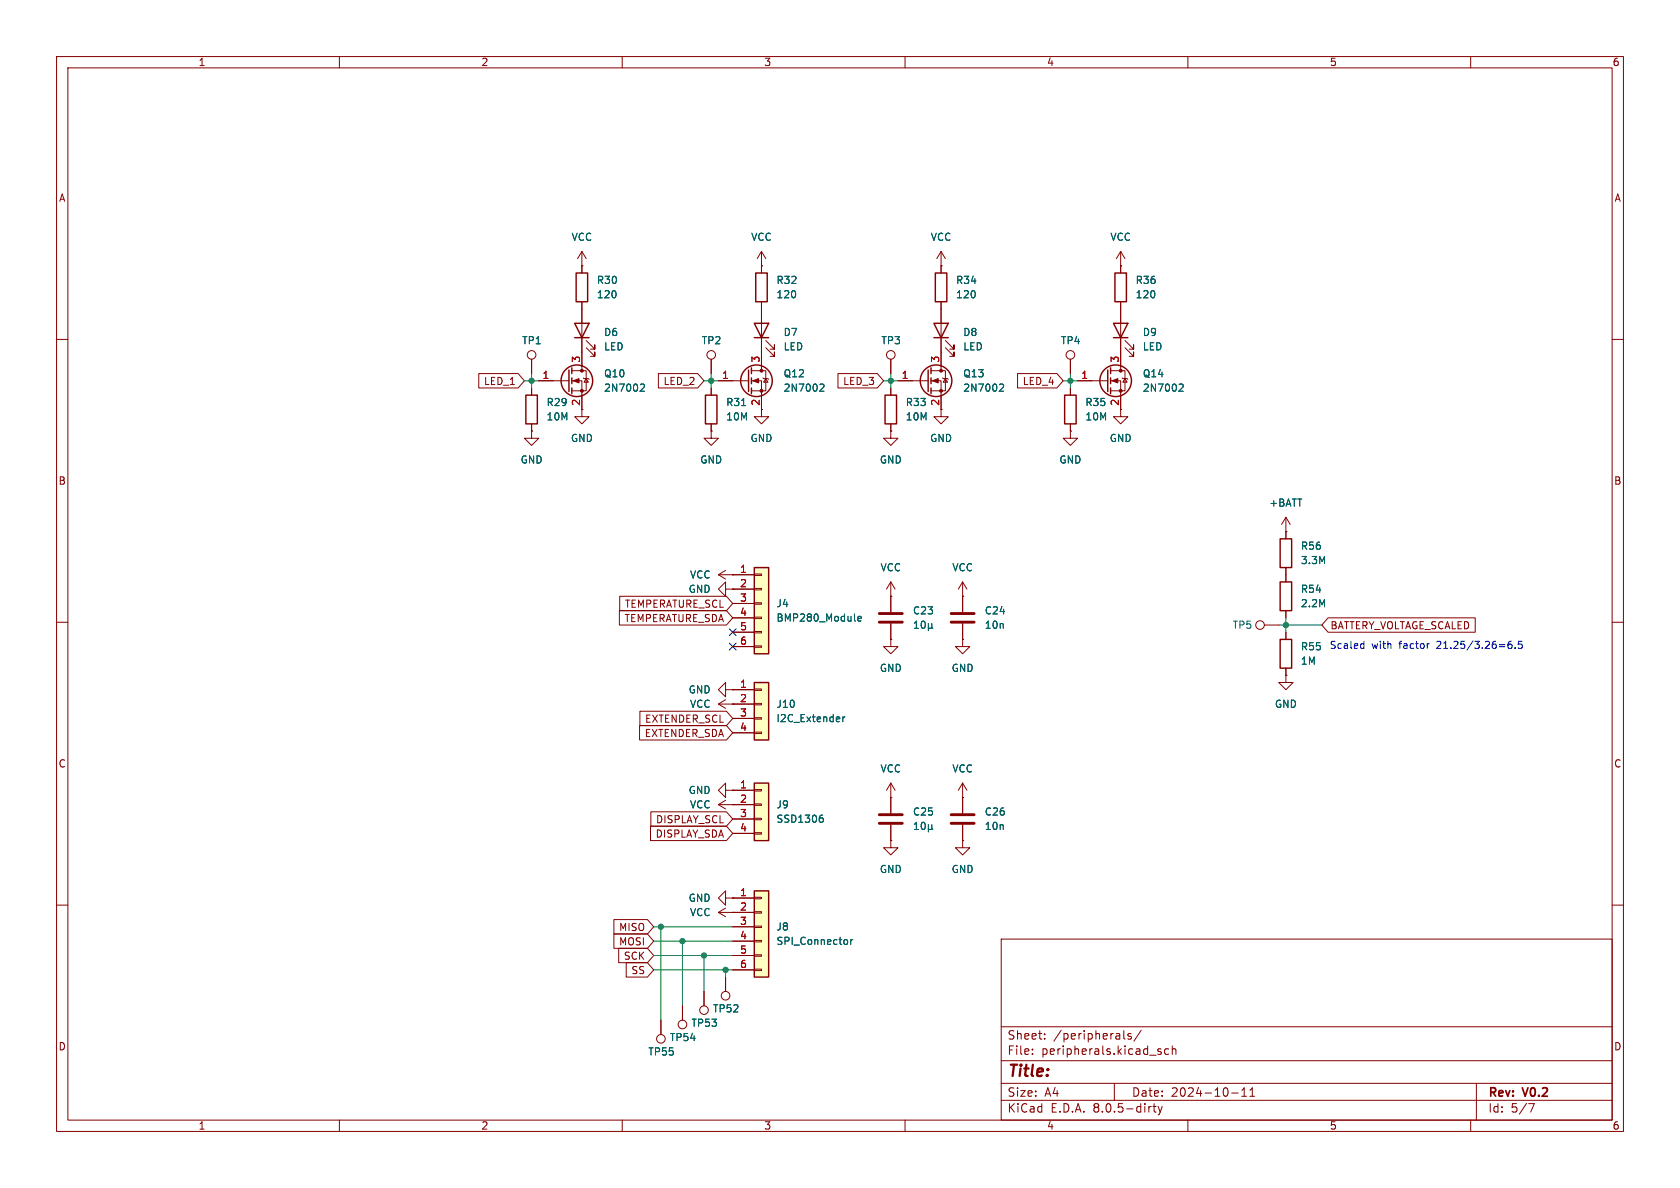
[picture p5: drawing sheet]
<svg xmlns="http://www.w3.org/2000/svg" width="297mm" height="210mm" viewBox="0 0 297 210" stroke-linecap="round" stroke-linejoin="round" font-family="sans-serif">
<g fill="none" stroke="#840000" stroke-width=".18">
<path d="M10 10h277v190h-277zM12 12h273v186h-273zM60 10v2M110 10v2M160 10v2M210 10v2M260 10v2M10 60h2M134.6 47h.1M134.6 44.5v3.8M134.6 53.3v1.3M134.6 44.5l-.7 1.2"/>
<path d="M134.6 44.5l.8 1.2M285 60h2M127 67.3h5.3M132.8 67.3h1.8v5.1M132.8 65.5h2.6v3.6h-2.6M134.6 62.2v3.3M134.9 66.8l.1 .1h.8l.1 .2M135.4 66.9l.4 .7h-.8zM157.5 63.5v2.5M10 110h2M285 110h2M157.5 138.4v5.4"/>
<path d="M157.5 138.4l-.8 1.3M157.5 138.4l.7 1.3M170.2 138.4v5.4M170.2 138.4l-.8 1.3M170.2 138.4l.7 1.3M10 160h2M127 142.2l1.3 .8M127 142.2h2.5M128.3 141.5l-1.3 .7M129.5 142.2h.1M157.5 141h.1M157.5 148.6v1.3h1.2l-1.2 1.2-1.3-1.2h1.3"/>
<path d="M157.5 148.6h.1M157.5 145.8v2.8M170.2 148.6v1.3h1.2l-1.2 1.2-1.3-1.2h1.3M170.2 148.6h.1M170.2 141h.1M170.2 145.8v2.8M285 160h2M177 166h108v32h-108zM60 198v2M110 198v2M160 198v2M177 194.5h108"/>
<path d="M177 191.5h108M177 187.5h108M177 181.5h108M182.5 186.3v.1M182.5 185.5v.1M184.7 183.6v.1M184.7 182.8v.1M197 191.5v3M198.7 182.2v1.3l.2 .2M200 182.8l-.4-.1-.2 .2 .1 .2 .5 .2v.3h-.6M201.7 182.1l-1.2 2M203.5 195.6l-.3 .1"/>
<path d="M203.8 195.6h.6M204 195.1v1.3l.4 .2M204.7 195.6l.4 1M204.7 185.8l.5 .2 .1 .1-.1 .2-.4 .1M204.7 185.5h.5M205.1 196.6l-.1 .4-.3 .1M205.5 195.6l-.4 1M206.6 185.5l-.4-.1-.3 .3v.4l.1 .2h.6M207.2 185.5l.3-.1 .3 .1 .1 .9M207.2 184.9v1.5M210 198v2M217.7 193.2h1.2"/>
<path d="M219.5 193.8h.9M219.5 192.7l.5-.4v1.5M221 193.8h.8M221 192.7l.4-.4v1.5M260 198v2M261 191.5v6.5M270.2 195.1h1l-.6 1.5"/>
<circle cx="157.5" cy="62.7" r=".76"/>
</g>
<g fill="none" stroke="#840000" stroke-width=".25">
<path d="M133.6 48.3h2v5h-2zM132.3 65.4v3.8M132.8 65v1M132.8 66.8v1M132.8 68.6v1"/>
<circle cx="133.7" cy="67.3" r="2.79"/>
</g>
<path d="M155.4 145.5h4.1M155.4 144h4.1M168.1 145.5h4.1M168.1 144h4.1" fill="none" stroke="#840000" stroke-width=".51"/>
<path d="M145.1 67.9h.5l.1 .4-.8 .9h.8M161.6 146.6h.8M161.6 145.7l.4-.3v1.2M163 145.5l.2-.1a.68 .68 0 0 1 .4 .6 .68 .68 0 0 1-.4 .6l-.2-.1-.1-.4zM164.1 146.4l.2 .2h.2l.2-.2M164.1 145.8v1.3M164.7 146.4l.2 .2M164.7 145.8v.6" fill="none" stroke="#006464" stroke-width=".18"/>
<g fill="#840000" stroke="#840000" stroke-width=".18">
<path d="M133.1 67.3l1-.4v.8z"/>
<circle cx="134.6" cy="69.1" r=".25"/>
<circle cx="134.6" cy="65.5" r=".25"/>
</g>
<path d="M133.3 100.3h2.6v15.3h-2.6z" fill="#ffffc2"/>
<g fill="none" stroke="#840000" stroke-width=".18">
<path d="M102.9 47h.1M102.9 44.5l-.8 1.2M102.9 44.5v3.8M102.9 53.3v12.2M102.9 44.5l.7 1.2M134.6 54.6v7.6M94 76.2v1.3h1.2l-1.2 1.2-1.3-1.2h1.3M94 76.2h.1M94 63.5v2.5M94 68.6v1.3M94 74.9v1.3M95.2 67.3h5.4"/>
<path d="M101.1 67.3h1.8v6.4h1.2l-1.2 1.2-1.3-1.2h1.3M101.1 65.5h2.5v3.6h-2.5M103.1 66.8l.2 .1h.7l.1 .2M103.6 66.9l.4 .7h-.7zM103.6 61.5l1.6 1.5v-.8v.8h-.8M103.6 60.2l1.6 1.5v-.7v.7h-.8M125.7 76.2v1.3h1.3l-1.3 1.2-1.2-1.2h1.2M125.7 76.2h.1M125.7 63.5v2.5M125.7 68.6v1.3M125.7 74.9v1.3M134.6 72.4v1.3h1.3l-1.3 1.2-1.3-1.2h1.3"/>
<path d="M135.4 61.5l1.5 1.5v-.8v.8h-.8M135.4 60.2l1.5 1.5v-.7v.7h-.8M157.5 76.2v1.3h1.2l-1.2 1.2-1.3-1.2h1.3M157.5 76.2h.1M157.5 68.6v1.3M157.5 74.9v1.3M127 101.6h6.3M127 101.6l1.3 .8M128.3 104.1v-1.2l-1.3 1.2 1.3 1.3v-1.3h1.2M128.3 100.8l-1.3 .8M129.5 104.1h.1M129.5 101.6h.1"/>
<path d="M129.5 104.1h3.8M129.5 106.7h3.8M129.5 109.2h3.8M129.5 111.8h3.8M129.5 114.3h3.8M133.3 114.2h1.3v.2h-1.3zM133.3 111.6h1.3v.3h-1.3zM133.3 109.1h1.3v.2h-1.3zM133.3 106.6h1.3v.2h-1.3zM133.3 104h1.3v.3h-1.3zM133.3 101.5h1.3v.2h-1.3zM157.5 113v1.3h1.2l-1.2 1.3-1.3-1.3h1.3"/>
<path d="M157.5 113h.1"/>
<circle cx="94" cy="62.7" r=".76"/>
<circle cx="125.7" cy="62.7" r=".76"/>
</g>
<g fill="none" stroke="#840000" stroke-width=".25">
<path d="M101.6 57.2h2.5l-1.2 2.5zM101.6 59.7h2.5M101.9 48.3h2v5h-2zM133.3 57.2h2.6l-1.3 2.5zM133.3 59.7h2.6M93 69.9h2v5h-2zM100.6 65.4v3.8M101.1 65v1M101.1 66.8v1M101.1 68.6v1M124.7 69.9h2v5h-2zM156.5 69.9h2v5h-2z"/>
<path d="M133.3 100.3h2.6v15.3h-2.6z"/>
<circle cx="102" cy="67.3" r="2.79"/>
</g>
<path d="M113.4 67.9h.4l.1 .4-.8 .9h.8M131.1 71.7h.7M151.7 109.4l.6-.1-.1-.3h-.4l-.1 .1v.6h.5" fill="none" stroke="#006464" stroke-width=".18"/>
<g fill="#840000" stroke="#840000" stroke-width=".18">
<path d="M101.3 67.3l1.1-.4v.8z"/>
<circle cx="102.9" cy="69.1" r=".25"/>
<circle cx="102.9" cy="65.5" r=".25"/>
</g>
<path d="M133.3 120.7h2.6v10.1h-2.6z" fill="#ffffc2"/>
<g fill="none" stroke="#840000" stroke-width=".18">
<path d="M127 124.5h6.3M127 124.5l1.3 .7M128.3 121.9v-1.2l-1.3 1.2 1.3 1.3v-1.3h1.2M128.3 139.7v-1.3l-1.3 1.3 1.3 1.3v-1.3h1.2M128.3 123.7l-1.3 .8M129.5 121.9h.1M129.5 124.5h.1M129.5 139.7h.1M129.5 121.9h3.8M129.5 127h3.8M129.5 129.5h3.8M133.3 129.4h1.3v.3h-1.3z"/>
<path d="M133.3 126.9h1.3v.2h-1.3zM133.3 124.3h1.3v.3h-1.3zM133.3 121.8h1.3v.2h-1.3z"/>
</g>
<path d="M133.3 120.7h2.6v10.1h-2.6z" fill="none" stroke="#840000" stroke-width=".25"/>
<path d="M149 126.7v.9M149.4 126.7l-.4 .3" fill="none" stroke="#006464" stroke-width=".18"/>
<path d="M133.3 138.4h2.6v10.2h-2.6z" fill="#ffffc2"/>
<g fill="none" stroke="#840000" stroke-width=".18">
<path d="M166.4 47h.1M166.4 44.5l-.8 1.2M166.4 44.5v3.8M166.4 53.3v8.9M166.4 44.5l.7 1.2M198.1 47h.1M198.1 44.5v3.8M198.1 53.3v12.2M198.1 44.5l-.7 1.2M198.1 44.5l.8 1.2M167.1 61.5l1.6 1.5v-.8v.8h-.8M167.1 60.2l1.6 1.5v-.7v.7h-.8"/>
<path d="M189.2 76.2v1.3h1.3l-1.3 1.2-1.2-1.2h1.2M189.2 76.2h.1M189.2 63.5v2.5M189.2 68.6v1.3M189.2 74.9v1.3M190.5 67.3h5.3M196.3 67.3h1.8v6.4h1.3l-1.3 1.2-1.3-1.2h1.3M196.3 65.5h2.6v3.6h-2.6M198.4 66.8l.1 .1h.8l.1 .2M198.9 61.5l1.5 1.5v-.8v.8h-.8M198.9 60.2l1.5 1.5v-.7v.7h-.8M198.9 66.9l.4 .7h-.8z"/>
<path d="M170.2 105.4h.1M170.2 102.9l-.8 1.2M170.2 102.9v2.5M170.2 102.9l.7 1.2M227.3 119.4v1.3h1.3l-1.3 1.2-1.2-1.2h1.2M227.3 119.4h.1M227.3 111.8v1.2M227.3 118.1v1.3M129.5 139.7h3.8M133.3 139.6h1.3v.2h-1.3zM128.3 158.8v-1.3l-1.3 1.3 1.3 1.2v-1.2h1.2M129.5 158.8h.1"/>
<path d="M129.5 142.2h3.8M129.5 144.8h3.8M129.5 147.3h3.8M133.3 147.2h1.3v.2h-1.3zM133.3 144.7h1.3v.2h-1.3zM133.3 142.1h1.3v.3h-1.3zM127 161.3l1.3 .8M127 161.3h2.5M128.3 160.5l-1.3 .8M129.5 161.3h.1"/>
<circle cx="189.2" cy="62.7" r=".76"/>
</g>
<g fill="none" stroke="#840000" stroke-width=".25">
<path d="M165.1 57.2h2.5l-1.2 2.5zM165.1 59.7h2.5M165.4 48.3h2v5h-2zM196.8 57.2h2.6l-1.3 2.5zM196.8 59.7h2.6M197.1 48.3h2v5h-2zM188.2 69.9h2v5h-2zM195.8 65.4v3.8M196.3 65v1M196.3 66.8v1M196.3 68.6v1M226.3 113h2v5.1h-2z"/>
<path d="M133.3 138.4h2.6v10.2h-2.6z"/>
<circle cx="197.2" cy="67.3" r="2.79"/>
</g>
<path d="M208.6 67.9h.5l.1 .4-.8 .9h.8M145.1 144.6h.3l.2 .2-.1 .4-.4 .2M145.2 144.1h.2" fill="none" stroke="#006464" stroke-width=".18"/>
<g fill="#840000" stroke="#840000" stroke-width=".18">
<path d="M196.6 67.3l1-.4v.8z"/>
<circle cx="198.1" cy="69.1" r=".25"/>
<circle cx="198.1" cy="65.5" r=".25"/>
</g>
<path d="M133.3 157.5h2.6v15.2h-2.6z" fill="#ffffc2"/>
<g fill="none" stroke="#840000" stroke-width=".18">
<path d="M102.9 47h.1M102.9 47v1.3M102.9 53.3v3.9M102.9 59.7v5.1M134.6 47h.1M134.6 47v1.3M134.6 53.3v3.9M134.6 59.7v5.1M166.4 47h.1M166.4 47v1.3M166.4 53.3v3.9M166.4 59.7v5.8"/>
<path d="M198.1 47h.1M198.1 47v1.3M198.1 53.3v3.9M198.1 59.7v5.1M84.6 66h7l1.1 1.3-1.1 1.3h-7zM94 76.2h.1M94 63.5v2.5M94 68.6v1.3M94 74.9v1.3M95.2 67.3h2.6M102.9 69.9v2.5M116.4 66h6.9l1.2 1.3-1.2 1.3h-6.9z"/>
<path d="M125.7 76.2h.1M125.7 63.5v2.5M125.7 68.6v1.3M125.7 74.9v1.3M127 67.3h2.5M134.6 69.9v2.5M148.1 66h7l1.1 1.3-1.1 1.3h-7zM157.5 76.2h.1M157.5 63.5v2.5M157.5 68.6v1.3M157.5 74.9v1.3M158.7 67.3h5.4"/>
<path d="M164.6 67.3h1.8v6.4h1.2l-1.2 1.2-1.3-1.2h1.3M164.6 65.5h2.5v3.6h-2.5M166.6 66.8l.2 .1h.7l.1 .2M167.1 66.9l.4 .7h-.7zM179.9 66h6.9l1.2 1.3-1.2 1.3h-6.9zM189.2 76.2h.1M189.2 63.5v2.5M189.2 68.6v1.3M189.2 74.9v1.3M190.5 67.3h2.5M198.1 69.9v2.5M227.3 94h.1"/>
<path d="M227.3 91.4v3.9M227.3 91.4l-.7 1.3M227.3 91.4l.8 1.3M109.5 107.9h18.9l1.1 1.3-1.1 1.3h-18.9zM109.6 105.4h18.8l1.1 1.3-1.1 1.3h-18.8zM129.5 101.6h.1M129.5 104.1h.1M129.5 101.6h3.8M129.5 104.1h3.8M129.5 106.7h3.8M129.5 109.2h3.8M129.5 111.8h3.8"/>
<path d="M129.5 114.3h3.8M157.5 105.4h.1M157.5 113h.1M157.5 102.9l-.8 1.2M157.5 102.9v5.3M157.5 110.2v2.8M157.5 102.9l.7 1.2M170.2 113v1.3h1.2l-1.2 1.3-1.3-1.3h1.3M170.2 113h.1M170.2 105.4h.1M170.2 105.4v2.8M170.2 110.2v2.8"/>
<path d="M223.5 110.5h2.6M227.3 119.4h.1M227.3 100.3v2.6M227.3 108v1.2M227.3 111.8v1.2M227.3 118.1v1.3M234.8 109.2h26v2.6h-26l-1.1-1.3zM113.1 128.3h15.3l1.1 1.2-1.1 1.3h-15.3zM113.1 125.7h15.3l1.1 1.3-1.1 1.3h-15.3zM129.5 139.7h.1M129.5 124.5h.1M129.5 121.9h.1"/>
<path d="M129.5 139.7h3.8M129.5 121.9h3.8M129.5 124.5h3.8M129.5 127h3.8M129.5 129.5h3.8M115 146h13.4l1.1 1.3-1.1 1.3h-13.4zM115.1 143.5h13.3l1.1 1.3-1.1 1.3h-13.3zM129.5 142.2h.1M129.5 158.8h.1M129.5 158.8h3.8M129.5 142.2h3.8M129.5 144.8h3.8"/>
<path d="M129.5 147.3h3.8M133.3 158.6h1.3v.3h-1.3zM157.5 148.6h.1M157.5 141h.1M157.5 141v2.8M157.5 145.8v2.8M170.2 141h.1M170.2 148.6h.1M170.2 141v2.8M170.2 145.8v2.8M108.5 165.1h6l1.1 1.3-1.1 1.2h-6zM108.5 162.6h6l1.1 1.2-1.1 1.3h-6z"/>
<path d="M109.4 167.6h5.1l1.1 1.3-1.1 1.3h-5.1zM110.7 170.2h3.8l1.1 1.3-1.1 1.2h-3.8zM120.6 177.8v2.5M124.5 175.3v2.5M128.3 172.7v2.6M129.5 161.3h.1M129.5 161.3h3.8M129.5 163.8h3.8M129.5 166.4h3.8M129.5 168.9h3.8M129.5 171.5h3.8M133.3 171.3h1.3v.3h-1.3z"/>
<path d="M133.3 168.8h1.3v.2h-1.3zM133.3 166.2h1.3v.3h-1.3zM133.3 163.7h1.3v.3h-1.3zM133.3 161.2h1.3v.2h-1.3zM116.8 180.3v2.6"/>
<circle cx="222.8" cy="110.5" r=".76"/>
<circle cx="124.5" cy="178.6" r=".76"/>
<circle cx="128.3" cy="176" r=".76"/>
<circle cx="116.8" cy="183.6" r=".76"/>
<circle cx="120.6" cy="181.1" r=".76"/>
</g>
<g fill="none" stroke="#840000" stroke-width=".25">
<path d="M164.1 65.4v3.8M164.6 65v1M164.6 66.8v1M164.6 68.6v1M226.3 95.3h2v5h-2zM226.3 102.9h2v5.1h-2zM133.3 157.5h2.6v15.2h-2.6z"/>
<circle cx="165.5" cy="67.3" r="2.79"/>
</g>
<g fill="none" stroke="#006464" stroke-width=".18">
<path d="M113.4 67.9h.4l.1 .4-.8 .9h.8M131.1 71.7h.7M145.1 67.9h.5l.1 .4-.8 .9h.8M176.9 67.9h.4l.1 .4-.8 .9h.8M208.6 67.9h.5l.1 .4-.8 .9h.8M151.7 109.4l.6-.1-.1-.3h-.4l-.1 .1v.6h.5M161.6 111.1h.8M161.6 110.2l.4-.4v1.3M163 109.9l.2-.1a.68 .68 0 0 1 .4 .6 .68 .68 0 0 1-.4 .7l-.2-.2-.1-.3zM164.1 110.9l.2 .2h.2l.2-.2M164.1 110.2v1.3M164.7 110.9l.2 .2"/>
<path d="M164.7 110.2v.7M149 126.7v.9M149.4 126.7l-.4 .3M145.1 144.6h.3l.2 .2-.1 .4-.4 .2M145.2 144.1h.2M161.6 145.7l.4-.3v1.2M161.6 146.6h.8M163 145.5l.2-.1a.68 .68 0 0 1 .4 .6 .68 .68 0 0 1-.4 .6l-.2-.1-.1-.4zM164.1 145.8v1.3M164.1 146.4l.2 .2h.2l.2-.2M164.7 145.8v.6M164.7 146.4l.2 .2"/>
<path d="M149.7 166.2l.2 .1-.2 .6M150.4 166.1v.8M150.8 166.1l-.4 .2"/>
</g>
<path d="M155.4 110h4.1M155.4 108.5h4.1M168.1 110h4.1M168.1 108.5h4.1" fill="none" stroke="#840000" stroke-width=".51"/>
<g fill="#840000" stroke="#840000" stroke-width=".18">
<path d="M164.8 67.3l1.1-.4v.8z"/>
<circle cx="166.4" cy="69.1" r=".25"/>
<circle cx="166.4" cy="65.5" r=".25"/>
</g>
<path d="M240.8 113.8h.3M241.1 113.4v1.2M241.1 114.6h-.3M252.7 113.8h-.3M266.6 114l.5-.2 .2 .3-.1 .5h-.4l-.2-.1M267.2 113.4h-.4l-.2 .3M267.9 114.5v.1M269.1 113.4h-.6l-.1 .6 .2-.2 .4 .1 .1 .2v.4l-.2 .1-.5-.1" fill="none" stroke="#0000c2" stroke-width=".18"/>
<g fill="none" stroke="#009600" stroke-width=".18">
<path d="M92.7 67.3h2.5M94 66v2.6M124.5 67.3h2.5M125.7 66v2.6M156.2 67.3h2.5M157.5 66v2.6M188 67.3h2.5M189.2 66v2.6M226.1 110.5h7.6M227.3 109.2v2.6M115.6 171.5h13.9M115.6 166.4h13.9"/>
<path d="M115.6 168.9h13.9M115.6 163.8h13.9M116.8 163.8v16.5M120.6 166.4v11.4M124.5 168.9v6.4M128.3 171.5v1.2"/>
</g>
<path d="M128.9 113.7l1.2 1.2M128.9 111.2l1.2 1.2M130.1 113.7l-1.2 1.2M130.1 111.2l-1.2 1.2" fill="none" stroke="#000084" stroke-width=".18"/>
<g fill="#009600" stroke="#009600" stroke-width=".18">
<circle cx="227.3" cy="110.5" r=".46"/>
<circle cx="189.2" cy="67.3" r=".46"/>
<circle cx="94" cy="67.3" r=".46"/>
<circle cx="157.5" cy="67.3" r=".46"/>
<circle cx="125.7" cy="67.3" r=".46"/>
<circle cx="120.6" cy="166.4" r=".46"/>
<circle cx="128.3" cy="171.5" r=".46"/>
<circle cx="124.5" cy="168.9" r=".46"/>
<circle cx="116.8" cy="163.8" r=".46"/>
</g>
<text font-size="2.8" fill="#840000" x="178" y="190.9">Title:</text>
<g font-size="2.1" fill="#840000">
<text x="178" y="184">Sheet:</text>
<text x="186.2" y="184">/peripherals/</text>
<text x="178" y="186.7">File:</text>
<text x="184.1" y="186.7">peripherals.kicad_sch</text>
<text x="178" y="196.9">KiCad</text>
<text x="178" y="194.1">Size:</text>
<text x="184.7" y="194.1">A4</text>
<text x="185.7" y="196.9">E.D.A.</text>
<text x="193.3" y="196.9">8.0.5-dirty</text>
<text x="200" y="194.1">Date:</text>
<text x="207" y="194.1">2024-10-11</text>
<text x="263" y="194.3">Rev:</text>
<text x="263" y="196.9">Id:</text>
<text x="267.1" y="196.9">5/7</text>
<text x="269.4" y="194.3">V0.2</text>
</g>
<g font-size="1.8" fill="#840000">
<text x="35" y="11.9">1</text>
<text x="85" y="11.9">2</text>
<text x="135" y="11.9">3</text>
<text x="185" y="11.9">4</text>
<text x="235" y="11.9">5</text>
<text x="285" y="11.9">6</text>
<text x="10.3" y="35.9">A</text>
<text x="285.3" y="35.9">A</text>
<text x="85.5" y="68.3">LED_1</text>
<text x="102.6" y="71.8" transform="rotate(-90 102.6 71.8)">2</text>
<text x="117.2" y="68.3">LED_2</text>
<text x="149" y="68.3">LED_3</text>
<text x="180.7" y="68.3">LED_4</text>
<text x="10.3" y="85.9">B</text>
<text x="285.3" y="85.9">B</text>
<text x="110.4" y="107.6">TEMPERATURE_SCL</text>
<text x="110.3" y="110.2">TEMPERATURE_SDA</text>
<text x="235.1" y="111.4">BATTERY_VOLTAGE_SCALED</text>
<text x="113.9" y="130.5">EXTENDER_SDA</text>
<text x="113.9" y="128">EXTENDER_SCL</text>
<text x="10.3" y="135.9">C</text>
<text x="285.3" y="135.9">C</text>
<text x="115.8" y="148.3">DISPLAY_SDA</text>
<text x="115.9" y="145.7">DISPLAY_SCL</text>
<text x="109.3" y="167.3">MOSI</text>
<text x="109.3" y="164.8">MISO</text>
<text x="110.2" y="169.9">SCK</text>
<text x="111.5" y="172.4">SS</text>
<text x="10.3" y="185.9">D</text>
<text x="285.3" y="185.9">D</text>
<text x="35" y="199.9">1</text>
<text x="85" y="199.9">2</text>
<text x="135" y="199.9">3</text>
<text x="185" y="199.9">4</text>
<text x="235" y="199.9">5</text>
<text x="285" y="199.9">6</text>
</g>
<g font-size="1.8" fill="#006464">
<text x="101" y="42.8">VCC</text>
<text x="132.7" y="42.8">VCC</text>
<text x="164.5" y="42.8">VCC</text>
<text x="196.2" y="42.8">VCC</text>
<text x="105.4" y="52.9">120</text>
<text x="105.4" y="50.4">R30</text>
<text x="137.2" y="52.9">120</text>
<text x="137.2" y="50.4">R32</text>
<text x="168.9" y="52.9">120</text>
<text x="168.9" y="50.4">R34</text>
<text x="200.7" y="52.9">120</text>
<text x="200.7" y="50.4">R36</text>
<text x="106.7" y="59.6">D6</text>
<text x="138.4" y="59.6">D7</text>
<text x="170.2" y="59.6">D8</text>
<text x="201.9" y="59.6">D9</text>
<text x="92.2" y="61.1">TP1</text>
<text x="106.7" y="62.1">LED</text>
<text x="124" y="61.1">TP2</text>
<text x="138.4" y="62.1">LED</text>
<text x="155.7" y="61.1">TP3</text>
<text x="170.2" y="62.1">LED</text>
<text x="187.5" y="61.1">TP4</text>
<text x="201.9" y="62.1">LED</text>
<text x="96.5" y="72">R29</text>
<text x="106.7" y="66.9">Q10</text>
<text x="106.7" y="69.4">2N7002</text>
<text x="128.3" y="72">R31</text>
<text x="138.4" y="66.9">Q12</text>
<text x="138.4" y="69.4">2N7002</text>
<text x="160" y="72">R33</text>
<text x="170.2" y="66.9">Q13</text>
<text x="170.2" y="69.4">2N7002</text>
<text x="191.8" y="72">R35</text>
<text x="201.9" y="66.9">Q14</text>
<text x="201.9" y="69.4">2N7002</text>
<text x="96.5" y="74.5">10M</text>
<text x="128.3" y="74.5">10M</text>
<text x="160" y="74.5">10M</text>
<text x="191.8" y="74.5">10M</text>
<text x="91.9" y="82.1">GND</text>
<text x="100.8" y="78.3">GND</text>
<text x="123.7" y="82.1">GND</text>
<text x="132.6" y="78.3">GND</text>
<text x="155.4" y="82.1">GND</text>
<text x="164.3" y="78.3">GND</text>
<text x="187.2" y="82.1">GND</text>
<text x="196.1" y="78.3">GND</text>
<text x="224.3" y="89.8">+BATT</text>
<text x="155.6" y="101.2">VCC</text>
<text x="168.3" y="101.2">VCC</text>
<text x="229.9" y="97.4">R56</text>
<text x="229.9" y="99.9">3.3M</text>
<text x="121.6" y="105">GND</text>
<text x="121.9" y="102.5">VCC</text>
<text x="137.2" y="107.5">J4</text>
<text x="229.9" y="105">R54</text>
<text x="229.9" y="107.5">2.2M</text>
<text x="137.2" y="110.1">BMP280_Module</text>
<text x="161.3" y="108.8">C23</text>
<text x="174" y="108.8">C24</text>
<text x="174" y="111.4">10n</text>
<text x="217.8" y="111.4">TP5</text>
<text x="155.4" y="119">GND</text>
<text x="168.1" y="119">GND</text>
<text x="229.9" y="117.7">1M</text>
<text x="229.9" y="115.2">R55</text>
<text x="121.6" y="122.8">GND</text>
<text x="121.9" y="125.3">VCC</text>
<text x="137.2" y="125.3">J10</text>
<text x="225.3" y="125.3">GND</text>
<text x="137.2" y="127.9">I2C_Extender</text>
<text x="155.6" y="136.8">VCC</text>
<text x="168.3" y="136.8">VCC</text>
<text x="121.6" y="140.6">GND</text>
<text x="121.9" y="143.1">VCC</text>
<text x="137.2" y="143.1">J9</text>
<text x="137.2" y="145.6">SSD1306</text>
<text x="161.3" y="144.4">C25</text>
<text x="174" y="144.4">C26</text>
<text x="174" y="146.9">10n</text>
<text x="155.4" y="154.5">GND</text>
<text x="168.1" y="154.5">GND</text>
<text x="121.6" y="159.6">GND</text>
<text x="121.9" y="162.2">VCC</text>
<text x="137.2" y="164.7">J8</text>
<text x="137.2" y="167.2">SPI_Connector</text>
<text x="125.9" y="179.2">TP52</text>
<text x="118.3" y="184.3">TP54</text>
<text x="122.1" y="181.7">TP53</text>
<text x="114.5" y="186.8">TP55</text>
</g>
<g font-size="1.8" fill="#a90000">
<text x="102.6" y="64.2" transform="rotate(-90 102.6 64.2)">3</text>
<text x="134.4" y="64.2" transform="rotate(-90 134.4 64.2)">3</text>
<text x="166.1" y="64.2" transform="rotate(-90 166.1 64.2)">3</text>
<text x="197.9" y="64.2" transform="rotate(-90 197.9 64.2)">3</text>
<text x="95.8" y="67.1">1</text>
<text x="127.6" y="67.1">1</text>
<text x="134.4" y="71.8" transform="rotate(-90 134.4 71.8)">2</text>
<text x="159.3" y="67.1">1</text>
<text x="166.1" y="71.8" transform="rotate(-90 166.1 71.8)">2</text>
<text x="191.1" y="67.1">1</text>
<text x="197.9" y="71.8" transform="rotate(-90 197.9 71.8)">2</text>
<text x="130.7" y="101.3">1</text>
<text x="130.7" y="103.9">2</text>
<text x="130.7" y="106.4">3</text>
<text x="130.7" y="109">4</text>
<text x="130.7" y="111.5">5</text>
<text x="130.7" y="114">6</text>
<text x="130.7" y="121.7">1</text>
<text x="130.7" y="124.2">2</text>
<text x="130.7" y="126.7">3</text>
<text x="130.7" y="129.3">4</text>
<text x="130.7" y="139.4">1</text>
<text x="130.7" y="142">2</text>
<text x="130.7" y="144.5">3</text>
<text x="130.7" y="147.1">4</text>
<text x="130.7" y="158.5">1</text>
<text x="130.7" y="161">2</text>
<text x="130.7" y="163.6">3</text>
<text x="130.7" y="166.1">4</text>
<text x="130.7" y="168.7">5</text>
<text x="130.7" y="171.2">6</text>
</g>
<g font-size="1.8" fill="#0000c2">
<text x="235" y="114.9">Scaled</text>
<text x="242.5" y="114.9">with</text>
<text x="247.5" y="114.9">factor</text>
<text x="254.3" y="114.9">21.25/3.26=6.5</text>
</g>
</svg>
